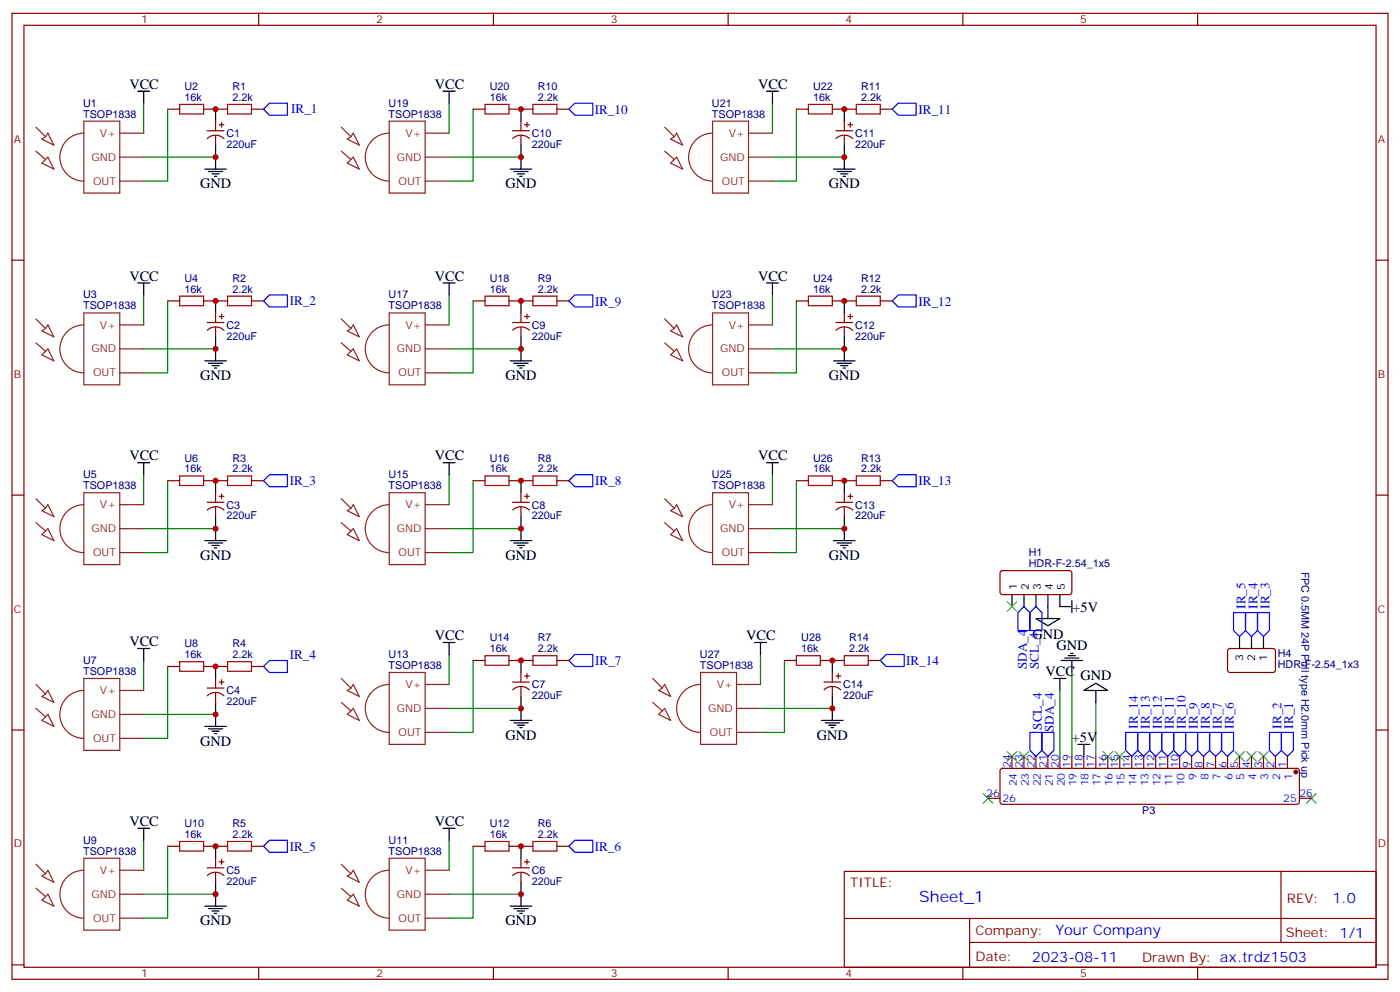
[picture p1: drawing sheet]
<svg xmlns="http://www.w3.org/2000/svg" width="412mm" height="292mm" viewBox="0 0 412 292" stroke-linecap="round" stroke-linejoin="round" font-family="sans-serif">
<g fill="none" stroke="#870000" stroke-width=".35">
<path d="M3.5 3.9h405.4v284.4h-405.4zM7.1 7.4h398.2v277.3h-398.2zM76.2 3.9v3.5M145.3 3.9v3.5M214.5 3.9v3.5M283.6 3.9v3.5M352.8 3.9v3.5M49.4 32.1h3.5M60 32.1h7M61 38.5h5M63.5 35.7v2.8M63.5 39.9v2.8"/>
<path d="M64.6 36.7h1.4M65.3 36v1.4M74.1 32.1h3.5M139.3 32.1h3.6M149.9 32.1h7.1M151 38.5h4.9M153.5 35.7v2.8M153.5 39.9v2.8M154.5 36.7h1.4M155.2 36v1.4M164 32.1h3.6M234.6 32.1h3.5"/>
<path d="M245.2 32.1h7M246.2 38.5h5M248.7 35.7v2.8M248.7 39.9v2.8M249.8 36.7h1.4M250.5 36v1.4M259.3 32.1h3.5M61.1 40.8a3.5 3.5 0 0 1 4.9 0M151 40.8a3.5 3.5 0 0 1 4.9 0M246.3 40.8a3.5 3.5 0 0 1 4.9 0M3.5 76.6h3.6M405.3 76.6h3.6"/>
<path d="M49.4 88.6h3.5M60 88.6h7M61 94.9h5M61.1 97.2a3.5 3.5 0 0 1 4.9 0M63.5 92.1v2.8M63.5 96.3v2.9M64.6 93.2h1.4M65.3 92.5v1.4M74.1 88.6h3.5M139.3 88.6h3.6M149.9 88.6h7.1M151 94.9h4.9"/>
<path d="M151 97.2a3.5 3.5 0 0 1 4.9 0M153.5 92.1v2.8M153.5 96.3v2.9M154.5 93.2h1.4M155.2 92.5v1.4M164 88.6h3.6M234.6 88.6h3.5M245.2 88.6h7M246.2 94.9h5M246.3 97.2a3.5 3.5 0 0 1 4.9 0M248.7 92.1v2.8M248.7 96.3v2.9"/>
<path d="M249.8 93.2h1.4M250.5 92.5v1.4M259.3 88.6h3.5M3.5 145.7h3.6M49.4 141.5h3.5M60 141.5h7M61 147.8h5M61.1 150.1a3.5 3.5 0 0 1 4.9 .1M63.5 145v2.8M63.5 149.3v2.8M64.6 146.1h1.4M65.3 145.4v1.4"/>
<path d="M74.1 141.5h3.5M139.3 141.5h3.6M149.9 141.5h7.1M151 147.8h4.9M151 150.1a3.5 3.5 0 0 1 4.9 .1M153.5 145v2.8M153.5 149.3v2.8M154.5 146.1h1.4M155.2 145.4v1.4M164 141.5h3.6M234.6 141.5h3.5M245.2 141.5h7"/>
<path d="M246.2 147.8h5M246.3 150.1a3.5 3.5 0 0 1 4.9 .1M248.7 145v2.8M248.7 149.3v2.8M249.8 146.1h1.4M250.5 145.4v1.4M259.3 141.5h3.5M405.3 145.7h3.6M294.8 168.2l.5-.2h20l.4 .7v5.9l-.7 .4-20-.1-.4-.6v-5.6zM49.4 196.2h3.5M60 196.2h7M63.5 199.7v2.8"/>
<path d="M74.1 196.2h3.5M139.3 194.4h3.6M149.9 194.4h7.1M153.5 197.9v2.9M154.5 199h1.4M155.2 198.3v1.4M164 194.4h3.6M231.1 194.4h3.5M241.7 194.4h7M245.2 197.9v2.9M246.2 199h1.4M246.9 198.3v1.4"/>
<path d="M255.8 194.4h3.5M361.8 191.1l.5-.2h13l.4 .7-.1 5.9-.6 .4h-13l-.4-.7v-5.6zM3.5 214.9h3.6M61 202.5h5M61.1 204.8a3.5 3.5 0 0 1 4.9 0M63.5 203.9v2.9M64.6 200.8h1.4M65.3 200.1v1.4M151 200.8h4.9M151 203a3.5 3.5 0 0 1 4.9 .1M153.5 202.2v2.8M242.7 200.8h4.9"/>
<path d="M242.7 203a3.5 3.5 0 0 1 5 .1M245.2 202.2v2.8M405.3 214.9h3.6M291 235h3.6M294.8 226.4l.5-.2h86.8l.5 .2 .2 .5v9.1l-.3 .5-.4 .2h-86.8l-.5-.2-.2-.5v-9.1zM298.1 222.6v3.6M301.6 222.6v3.6M305.2 222.6v3.6M308.7 222.6v3.6M312.2 222.6v3.6M315.7 222.6v3.6M319.3 222.6v3.6"/>
<path d="M322.8 222.6v3.6M326.3 222.6v3.6M329.8 222.6v3.6M333.4 222.6v3.6M336.9 222.6v3.6M340.4 222.6v3.6M344 222.6v3.6M347.5 222.6v3.6M351 222.6v3.6M354.5 222.6v3.6M358.1 222.6v3.6M361.6 222.6v3.6"/>
<path d="M365.1 222.6v3.6M368.7 222.6v3.6M372.2 222.6v3.6M375.7 222.6v3.6M379.2 222.6v3.6M382.8 235h3.5M49.4 249.1h3.5M60 249.1h7M61 255.4h5M61.1 257.7a3.5 3.5 0 0 1 4.9 .1M63.5 252.6v2.8M63.5 256.9v2.8"/>
<path d="M64.6 253.7h1.4M65.3 253v1.4M74.1 249.1h3.5M139.3 249.1h3.6M149.9 249.1h7.1M151 255.4h4.9M151 257.7a3.5 3.5 0 0 1 4.9 .1M153.5 252.6v2.8M153.5 256.9v2.8M154.5 253.7h1.4M155.2 253v1.4M164 249.1h3.6"/>
<path d="M248.7 256.5h156.6v28.2h-156.6zM377.3 256.5v20.9M248.7 270.4h156.5M285.6 277.4h119.6M285.6 270.4v14.1M3.5 284h3.6M76.2 284.7v3.6M145.3 284.7v3.6M214.5 284.7v3.6M283.6 284.7v3.6M352.8 284.7v3.6M405.3 284h3.6"/>
</g>
<g fill="none" stroke="#00f" stroke-width=".35">
<path d="M79.4 30.4h5.3v3.5h-5.3l-1.8-1.8zM169.3 30.4h5.3v3.5h-5.3l-1.7-1.8zM262.8 32.1l1.8-1.7h5.3v3.5h-5.3zM77.6 88.6l1.8-1.8h5.3v3.5h-5.3zM167.6 88.6l1.7-1.8h5.3v3.5h-5.3zM262.8 88.6l1.8-1.8h5.3v3.5h-5.3zM77.6 141.5l1.8-1.8h5.3v3.6h-5.3zM167.6 141.5l1.7-1.8h5.3v3.6h-5.3zM262.8 141.5l1.8-1.8h5.3v3.6h-5.3zM301.6 178.5l1.8 1.8v5.3h-3.5v-5.3zM77.6 196.2l1.8-1.8h5.3v3.5h-5.3zM167.6 194.4l1.7-1.7h5.3v3.5h-5.3z"/>
<path d="M259.3 194.4l1.8-1.7h5.2v3.5h-5.2zM303.4 180.3l1.8-1.8 1.7 1.8v5.3h-3.5zM363.4 180.3h3.5v5.3l-1.8 1.8-1.7-1.8zM366.9 180.3h3.5v5.3l-1.7 1.8-1.8-1.8zM370.4 180.3h3.5v5.3l-1.7 1.8-1.8-1.8zM303.4 215.6h3.5v5.3l-1.7 1.7-1.8-1.7zM306.9 215.6h3.5v5.3l-1.7 1.7-1.8-1.7zM331.6 215.6h3.5v5.3l-1.7 1.7-1.8-1.7zM335.1 215.6h3.6v5.3l-1.8 1.7-1.8-1.7zM338.7 215.6h3.5v5.3l-1.8 1.7-1.7-1.7zM342.2 215.6h3.5v5.3l-1.7 1.7-1.8-1.7zM345.7 215.6h3.5v5.3l-1.7 1.7-1.8-1.7z"/>
<path d="M349.2 215.6h3.6v5.3l-1.8 1.7-1.8-1.7zM352.8 215.6h3.5v5.3l-1.8 1.7-1.7-1.7zM356.3 215.6h3.5v5.3l-1.7 1.7-1.8-1.7zM359.8 215.6h3.6v5.3l-1.8 1.7-1.8-1.7zM373.9 215.6h3.6v5.3l-1.8 1.7-1.8-1.7zM377.5 215.6h3.5v5.3l-1.8 1.7-1.7-1.7zM77.6 249.1l1.8-1.8h5.3v3.6h-5.3zM167.6 249.1l1.7-1.8h5.3v3.6h-5.3z"/>
</g>
<g fill="none" stroke="#000" stroke-width=".35">
<path d="M40.6 26.8h3.5M42.3 26.8v3.6M63.5 32.1v3.6M130.5 26.8h3.6M132.3 26.8v3.6M153.5 32.1v3.6M225.8 26.8h3.5M227.5 26.8v3.6M248.7 32.1v3.6M60.3 49.8h6.4M61.4 50.5h4.2M62.4 51.2h2.2"/>
<path d="M63.1 51.9h.8M63.5 42.7v7.1M150.3 49.8h6.3M151.3 50.5h4.3M152.4 51.2h2.1M153.1 51.9h.7M153.5 42.7v7.1M245.5 49.8h6.4M246.6 50.5h4.2M247.6 51.2h2.2M248.4 51.9h.7M248.7 42.7v7.1"/>
<path d="M40.6 83.3h3.5M42.3 83.3v3.5M63.5 88.6v3.5M63.5 99.2v7M130.5 83.3h3.6M132.3 83.3v3.5M153.5 88.6v3.5M153.5 99.2v7M225.8 83.3h3.5M227.5 83.3v3.5M248.7 88.6v3.5M248.7 99.2v7"/>
<path d="M60.3 106.2h6.4M61.4 106.9h4.2M62.4 107.6h2.2M63.1 108.3h.8M150.3 106.2h6.3M151.3 106.9h4.3M152.4 107.6h2.1M153.1 108.3h.7M245.5 106.2h6.4M246.6 106.9h4.2M247.6 107.6h2.2M248.4 108.3h.7"/>
<path d="M40.6 136.2h3.5M42.3 136.2v3.5M130.5 136.2h3.6M132.3 136.2v3.5M225.8 136.2h3.5M227.5 136.2v3.5M60.3 159.1h6.4M61.4 159.8h4.2M63.5 141.5v3.5M63.5 152.1v7M150.3 159.1h6.3M151.3 159.8h4.3"/>
<path d="M153.5 141.5v3.5M153.5 152.1v7M245.5 159.1h6.4M246.6 159.8h4.2M248.7 141.5v3.5M248.7 152.1v7M62.4 160.5h2.2M63.1 161.3h.8M152.4 160.5h2.1M153.1 161.3h.7M247.6 160.5h2.2M248.4 161.3h.7"/>
<path d="M298.1 175v3.5M301.6 175v3.5M305.2 175v3.5M308.7 175v7.1M312.2 175v3.5h3.5M315.7 176.8v3.5M40.6 190.9h3.5M42.3 190.9v3.5M63.5 196.2v3.5M130.5 189.1h3.6M132.3 189.1v3.6M153.5 194.4v3.5"/>
<path d="M222.2 189.1h3.6M224 189.1v3.6M245.2 194.4v3.5M305.2 182.1h7l-3.5 2.1zM310.4 199.7h3.6M312.2 199.7v3.5M312.6 194.4h6.3M313.6 193.7h4.3M314.7 193h2.1M315.4 192.3h.7M315.7 194.4v3.5M365.1 187.4v3.5"/>
<path d="M368.7 187.4v3.5M372.2 187.4v3.5M60.3 213.8h6.4M61.4 214.5h4.2M62.4 215.2h2.2M63.1 215.9h.8M63.5 206.8v7M150.3 212.1h6.3M151.3 212.8h4.3M152.4 213.5h2.1M153.1 214.2h.7M153.5 205v7.1"/>
<path d="M242 212.1h6.4M243.1 212.8h4.2M244.1 213.5h2.1M244.8 214.2h.7M245.2 205v7.1M317.5 219.1h3.5M319.3 203.2l3.5-2.1 3.5 2.1zM319.3 219.1v3.5M322.8 203.2v3.6M40.6 243.8h3.5M42.3 243.8v3.5M63.5 249.1v3.5"/>
<path d="M63.5 259.7v7M130.5 243.8h3.6M132.3 243.8v3.5M153.5 249.1v3.5M153.5 259.7v7M60.3 266.7h6.4M61.4 267.4h4.2M62.4 268.1h2.2M63.1 268.9h.8M150.3 266.7h6.3M151.3 267.4h4.3M152.4 268.1h2.1"/>
<path d="M153.1 268.9h.7"/>
</g>
<g fill="none" stroke="#3c3" stroke-width=".35">
<path d="M296.7 177.1l2.8 2.9M299.5 177.1l-2.8 2.9M289.6 233.6l2.9 2.8M292.5 233.6l-2.9 2.8M296.7 221.2l2.8 2.8M299.5 221.2l-2.8 2.8M300.2 221.2l2.8 2.8M303 221.2l-2.8 2.8M324.9 221.2l2.8 2.8M327.7 221.2l-2.8 2.8M328.4 221.2l2.9 2.8M331.3 221.2l-2.9 2.8"/>
<path d="M363.7 221.2l2.8 2.8M366.5 221.2l-2.8 2.8M367.2 221.2l2.9 2.8M370.1 221.2l-2.9 2.8M370.8 221.2l2.8 2.8M373.6 221.2l-2.8 2.8M384.9 233.6l2.8 2.8M387.7 233.6l-2.8 2.8"/>
</g>
<g fill="none" stroke="#008700" stroke-width=".35">
<path d="M42.3 30.4v8.8M49.4 32.1v21.2h-7.1M132.3 30.4v8.8M139.3 32.1v21.2h-7M227.5 30.4v8.8M234.6 32.1v21.2h-7.1M42.3 46.2h21.2M132.3 46.2h21.2M227.5 46.2h21.2M42.3 86.8v8.8M49.4 88.6v21.1h-7.1M132.3 86.8v8.8"/>
<path d="M139.3 88.6v21.1h-7M227.5 86.8v8.8M234.6 88.6v21.1h-7.1M42.3 102.7h21.2M132.3 102.7h21.2M227.5 102.7h21.2M42.3 139.7v8.9M132.3 139.7v8.9M227.5 139.7v8.9M42.3 155.6h21.2M49.4 141.5v21.2h-7.1M132.3 155.6h21.2"/>
<path d="M139.3 141.5v21.2h-7M227.5 155.6h21.2M234.6 141.5v21.2h-7.1M42.3 194.4v8.8M49.4 196.2v21.1h-7.1M132.3 192.7v8.8M139.3 194.4v21.2h-7M224 192.7v8.8M231.1 194.4v21.2h-7.1M315.7 197.9v24.7M42.3 210.3h21.2M132.3 208.5h21.2"/>
<path d="M224 208.5h21.2M312.2 203.2v19.4M322.8 206.8v15.8M42.3 247.3v8.9M49.4 249.1v21.2h-7.1M132.3 247.3v8.9M139.3 249.1v21.2h-7M42.3 263.2h21.2M132.3 263.2h21.2"/>
</g>
<circle cx="381.7" cy="227.2" r=".53" fill="#870000" stroke="#870000" stroke-width=".35"/>
<g fill="none" stroke="#a10000" stroke-width=".35">
<path d="M52.9 30.7h7.1v2.8h-7.1zM67 30.7h7.1v2.8h-7.1zM142.9 30.7h7v2.8h-7zM157 30.7h7v2.8h-7zM238.1 30.7h7.1v2.8h-7.1zM252.2 30.7h7.1v2.8h-7.1zM52.9 87.2h7.1v2.8h-7.1zM67 87.2h7.1v2.8h-7.1zM142.9 87.2h7v2.8h-7zM157 87.2h7v2.8h-7zM238.1 87.2h7.1v2.8h-7.1zM252.2 87.2h7.1v2.8h-7.1z"/>
<path d="M52.9 140.1h7.1v2.8h-7.1zM67 140.1h7.1v2.8h-7.1zM142.9 140.1h7v2.8h-7zM157 140.1h7v2.8h-7zM238.1 140.1h7.1v2.8h-7.1zM252.2 140.1h7.1v2.8h-7.1zM52.9 194.8h7.1v2.8h-7.1zM67 194.8h7.1v2.8h-7.1zM142.9 193h7v2.8h-7zM157 193h7v2.8h-7zM234.6 193h7.1v2.8h-7.1zM248.7 193h7.1v2.8h-7.1z"/>
<path d="M52.9 247.7h7.1v2.8h-7.1zM67 247.7h7.1v2.8h-7.1zM142.9 247.7h7v2.8h-7zM157 247.7h7v2.8h-7z"/>
</g>
<g fill="none" stroke="#8c2424" stroke-width=".35">
<path d="M10.6 37.4l2.8 2.9M24.7 39.2a7.1 7.1 0 0 0-7.1 7 7.1 7.1 0 0 0 7.1 7.1M24.7 35.7h10.6v21.1h-10.6zM35.3 39.2h7M100.5 37.4l2.9 2.9M104.1 39.2l1.7 3.5-3.5-1.7 1.1-.7zM114.7 39.2a7.1 7.1 0 0 0-7.1 7 7.1 7.1 0 0 0 7.1 7.1M114.7 35.7h10.5v21.1h-10.5zM125.2 39.2h7.1M195.8 37.4l2.8 2.9M199.3 39.2l1.8 3.5-3.5-1.7 1-.7zM209.9 39.2a7.1 7.1 0 0 0-7.1 7 7.1 7.1 0 0 0 7.1 7.1"/>
<path d="M209.9 35.7h10.6v21.1h-10.6zM220.5 39.2h7M10.6 44.5l2.8 2.5M12.3 48l1.8-1.8 1.8 3.6zM12.3 41l1.1-.7 .7-1.1 1.8 3.5zM35.3 53.3h7M35.3 46.2h7M100.5 44.5l2.9 2.5M104.1 46.2l1.7 3.6-3.5-1.8zM125.2 53.3h7.1M125.2 46.2h7.1M195.8 44.5l2.8 2.5"/>
<path d="M199.3 46.2l1.8 3.6-3.5-1.8zM220.5 53.3h7M220.5 46.2h7M10.6 93.9l2.8 2.8M14.1 95.6l1.8 3.6-3.6-1.8 1.1-.7zM24.7 95.6a7.1 7.1 0 0 0-7.1 7.1 7.1 7.1 0 0 0 7.1 7M24.7 92.1h10.6v21.2h-10.6zM35.3 95.6h7M100.5 93.9l2.9 2.8M104.1 95.6l1.7 3.6-3.5-1.8 1.1-.7zM114.7 95.6a7.1 7.1 0 0 0-7.1 7.1 7.1 7.1 0 0 0 7.1 7M114.7 92.1h10.5v21.2h-10.5z"/>
<path d="M125.2 95.6h7.1M195.8 93.9l2.8 2.8M199.3 95.6l1.8 3.6-3.5-1.8 1-.7zM209.9 95.6a7.1 7.1 0 0 0-7.1 7.1 7.1 7.1 0 0 0 7.1 7M209.9 92.1h10.6v21.2h-10.6zM220.5 95.6h7M10.6 100.9l2.8 2.5M14.1 102.7l1.8 3.5-3.6-1.7zM35.3 109.7h7M35.3 102.7h7M100.5 100.9l2.9 2.5M104.1 102.7l1.7 3.5-3.5-1.7z"/>
<path d="M125.2 109.7h7.1M125.2 102.7h7.1M195.8 100.9l2.8 2.5M199.3 102.7l1.8 3.5-3.5-1.7zM220.5 109.7h7M220.5 102.7h7M10.6 146.8l2.8 2.8M10.6 153.8l2.8 2.5M14.1 155.6l1.8 3.5-3.6-1.7zM14.1 148.6l1.8 3.5-3.6-1.8 1.1-.7zM24.7 148.6a7.1 7.1 0 0 0-7.1 7 7.1 7.1 0 0 0 7.1 7.1M24.7 145h10.6v21.2h-10.6z"/>
<path d="M35.3 155.6h7M35.3 148.6h7M100.5 146.8l2.9 2.8M100.5 153.8l2.9 2.5M104.1 155.6l1.7 3.5-3.5-1.7zM104.1 148.6l1.7 3.5-3.5-1.8 1.1-.7zM114.7 148.6a7.1 7.1 0 0 0-7.1 7 7.1 7.1 0 0 0 7.1 7.1M114.7 145h10.5v21.2h-10.5zM125.2 155.6h7.1M125.2 148.6h7.1M195.8 146.8l2.8 2.8M195.8 153.8l2.8 2.5"/>
<path d="M199.3 155.6l1.8 3.5-3.5-1.7zM199.3 148.6l1.8 3.5-3.5-1.8 1-.7zM209.9 148.6a7.1 7.1 0 0 0-7.1 7 7.1 7.1 0 0 0 7.1 7.1M209.9 145h10.6v21.2h-10.6zM220.5 155.6h7M220.5 148.6h7M35.3 162.7h7M125.2 162.7h7.1M220.5 162.7h7M24.7 199.7h10.6v21.2h-10.6zM100.5 199.7l2.9 2.8M114.7 197.9h10.5v21.2h-10.5z"/>
<path d="M192.3 199.7l2.8 2.8M206.4 197.9h10.6v21.2h-10.6zM10.6 201.5l2.8 2.8M10.6 208.5l2.8 2.5M14.1 210.3l1.8 3.5-3.6-1.7zM14.1 203.2l1.8 3.6-3.6-1.8 1.1-.7zM24.7 203.2a7.1 7.1 0 0 0-7.1 7.1 7.1 7.1 0 0 0 7.1 7M35.3 217.3h7M35.3 210.3h7M35.3 203.2h7M100.5 206.8l2.9 2.4M104.1 208.5l1.7 3.6-3.5-1.8z"/>
<path d="M104.1 201.5l1.7 3.5-3.5-1.8 1.1-.7zM114.7 201.5a7.1 7.1 0 0 0-7.1 7 7.1 7.1 0 0 0 7.1 7.1M125.2 215.6h7.1M125.2 208.5h7.1M125.2 201.5h7.1M192.3 206.8l2.8 2.4M194 203.2l1.1-.7 .7-1 1.8 3.5zM195.8 208.5l1.8 3.6-3.6-1.8zM206.4 201.5a7.1 7.1 0 0 0-7.1 7 7.1 7.1 0 0 0 7.1 7.1M217 215.6h7M217 208.5h7M217 201.5h7"/>
<path d="M10.6 254.4l2.8 2.8M14.1 256.2l1.8 3.5-3.6-1.8 1.1-.7zM24.7 256.2a7.1 7.1 0 0 0-7.1 7 7.1 7.1 0 0 0 7.1 7.1M24.7 252.6h10.6v21.2h-10.6zM35.3 256.2h7M100.5 254.4l2.9 2.8M104.1 256.2l1.7 3.5-3.5-1.8 1.1-.7zM114.7 256.2a7.1 7.1 0 0 0-7.1 7 7.1 7.1 0 0 0 7.1 7.1M114.7 252.6h10.5v21.2h-10.5zM125.2 256.2h7.1M10.6 261.4l2.8 2.5M14.1 263.2l1.8 3.5-3.6-1.7z"/>
<path d="M35.3 270.3h7M35.3 263.2h7M100.5 261.4l2.9 2.5M104.1 263.2l1.7 3.5-3.5-1.7zM125.2 270.3h7.1M125.2 263.2h7.1"/>
</g>
<g fill="#c00">
<circle cx="63.5" cy="46.2" r=".88"/>
<circle cx="63.5" cy="32.1" r=".88"/>
<circle cx="63.5" cy="102.7" r=".88"/>
<circle cx="63.5" cy="155.6" r=".88"/>
<circle cx="63.5" cy="210.3" r=".88"/>
<circle cx="63.5" cy="263.2" r=".88"/>
<circle cx="153.5" cy="263.2" r=".88"/>
<circle cx="153.5" cy="208.5" r=".88"/>
<circle cx="153.5" cy="155.6" r=".88"/>
<circle cx="153.5" cy="102.7" r=".88"/>
<circle cx="153.5" cy="46.2" r=".88"/>
<circle cx="248.7" cy="46.2" r=".88"/>
<circle cx="248.7" cy="102.7" r=".88"/>
<circle cx="248.7" cy="155.6" r=".88"/>
<circle cx="245.2" cy="208.5" r=".88"/>
<circle cx="153.5" cy="32.1" r=".88"/>
<circle cx="248.7" cy="32.1" r=".88"/>
<circle cx="63.5" cy="88.6" r=".88"/>
<circle cx="153.5" cy="88.6" r=".88"/>
<circle cx="248.7" cy="88.6" r=".88"/>
<circle cx="63.5" cy="141.5" r=".88"/>
<circle cx="153.5" cy="141.5" r=".88"/>
<circle cx="248.7" cy="141.5" r=".88"/>
<circle cx="63.5" cy="196.2" r=".88"/>
<circle cx="153.5" cy="194.4" r=".88"/>
<circle cx="245.2" cy="194.4" r=".88"/>
<circle cx="63.5" cy="249.1" r=".88"/>
<circle cx="153.5" cy="249.1" r=".88"/>
</g>
<text font-size="4.6" fill="#00f" x="270.8" y="265.5">Sheet_1</text>
<g font-size="4.2">
<text x="38.1" y="26.1">VCC</text>
<text x="128.1" y="26.1">VCC</text>
<text x="223.3" y="26.1">VCC</text>
<text x="58.9" y="55.4">GND</text>
<text x="148.9" y="55.4">GND</text>
<text x="244.1" y="55.4">GND</text>
<text x="38.1" y="82.6">VCC</text>
<text x="128.1" y="82.6">VCC</text>
<text x="223.3" y="82.6">VCC</text>
<text x="58.9" y="111.9">GND</text>
<text x="148.9" y="111.9">GND</text>
<text x="244.1" y="111.9">GND</text>
<text x="38.1" y="135.5">VCC</text>
<text x="128.1" y="135.5">VCC</text>
<text x="223.3" y="135.5">VCC</text>
<text x="58.9" y="164.8">GND</text>
<text x="148.9" y="164.8">GND</text>
<text x="244.1" y="164.8">GND</text>
<text x="315.9" y="180">+5V</text>
<text x="38.1" y="190.2">VCC</text>
<text x="128.1" y="188.4">VCC</text>
<text x="219.8" y="188.4">VCC</text>
<text x="304.1" y="188.2">GND</text>
<text x="311.2" y="191.4">GND</text>
<text x="308" y="199">VCC</text>
<text x="318.2" y="200.2">GND</text>
<text x="58.9" y="219.5">GND</text>
<text x="148.9" y="217.7">GND</text>
<text x="240.6" y="217.7">GND</text>
<text x="315.7" y="218.4">+5V</text>
<text x="38.1" y="243.1">VCC</text>
<text x="128.1" y="243.1">VCC</text>
<text x="58.9" y="272.4">GND</text>
<text x="148.9" y="272.4">GND</text>
</g>
<g font-size="4.2" fill="#00f">
<text x="392.5" y="265.8">1.0</text>
<text x="310.9" y="275.3">Your Company</text>
<text x="304" y="283.1">2023-08-11</text>
</g>
<g font-size="3.9" fill="#00f">
<text x="85.8" y="33.4">IR_1</text>
<text x="175.2" y="33.5">IR_10</text>
<text x="270.6" y="33.5">IR_11</text>
<text x="85.4" y="89.9">IR_2</text>
<text x="175.3" y="89.9">IR_9</text>
<text x="270.6" y="89.9">IR_12</text>
<text x="85.4" y="142.8">IR_3</text>
<text x="175.3" y="142.8">IR_8</text>
<text x="270.6" y="142.8">IR_13</text>
<text x="366.9" y="179.2" transform="rotate(-90 366.9 179.2)">IR_5</text>
<text x="370.5" y="179.2" transform="rotate(-90 370.5 179.2)">IR_4</text>
<text x="374" y="179.2" transform="rotate(-90 374 179.2)">IR_3</text>
<text x="85.4" y="193.9">IR_4</text>
<text x="175.3" y="195.8">IR_7</text>
<text x="266.9" y="195.8">IR_14</text>
<text x="302.5" y="197" transform="rotate(-90 302.5 197)">SDA_4</text>
<text x="306" y="197" transform="rotate(-90 306 197)">SCL_4</text>
<text x="306.9" y="214.8" transform="rotate(-90 306.9 214.8)">SCL_4</text>
<text x="310.4" y="215.4" transform="rotate(-90 310.4 215.4)">SDA_4</text>
<text x="335.2" y="214.5" transform="rotate(-90 335.2 214.5)">IR_14</text>
<text x="338.7" y="214.5" transform="rotate(-90 338.7 214.5)">IR_13</text>
<text x="342.2" y="214.5" transform="rotate(-90 342.2 214.5)">IR_12</text>
<text x="345.8" y="214.5" transform="rotate(-90 345.8 214.5)">IR_11</text>
<text x="349.3" y="214.5" transform="rotate(-90 349.3 214.5)">IR_10</text>
<text x="352.8" y="214.5" transform="rotate(-90 352.8 214.5)">IR_9</text>
<text x="356.4" y="214.5" transform="rotate(-90 356.4 214.5)">IR_8</text>
<text x="359.9" y="214.5" transform="rotate(-90 359.9 214.5)">IR_7</text>
<text x="363.4" y="214.5" transform="rotate(-90 363.4 214.5)">IR_6</text>
<text x="377.5" y="214.5" transform="rotate(-90 377.5 214.5)">IR_2</text>
<text x="380.9" y="214.5" transform="rotate(-90 380.9 214.5)">IR_1</text>
<text x="85.4" y="250.4">IR_5</text>
<text x="175.2" y="250.4">IR_6</text>
</g>
<g font-size="3.9" fill="#800">
<text x="250.5" y="261.1">TITLE:</text>
<text x="379.1" y="265.8">REV:</text>
<text x="287.4" y="275.3">Company:</text>
<text x="378.7" y="275.9">Sheet: 1/1</text>
<text x="287.4" y="283">Date:</text>
<text x="336.4" y="283.1">Drawn By: ax.trdz1503</text>
</g>
<g font-size="3.2" fill="#800">
<text x="41.6" y="6.9">1</text>
<text x="110.8" y="6.9">2</text>
<text x="179.9" y="6.9">3</text>
<text x="249.1" y="6.9">4</text>
<text x="318.2" y="6.9">5</text>
<text x="4.1" y="42">A</text>
<text x="405.9" y="42">A</text>
<text x="4.1" y="111.2">B</text>
<text x="405.9" y="111.2">B</text>
<text x="4.1" y="180.3">C</text>
<text x="405.9" y="180.3">C</text>
<text x="4.1" y="249.4">D</text>
<text x="405.9" y="249.4">D</text>
<text x="41.6" y="287.7">1</text>
<text x="110.8" y="287.7">2</text>
<text x="179.9" y="287.7">3</text>
<text x="249.1" y="287.7">4</text>
<text x="318.2" y="287.7">5</text>
</g>
<g font-size="3.2" fill="#000080">
<text x="54.3" y="29.7">16k</text>
<text x="54.3" y="26.5">U2</text>
<text x="68.4" y="29.7">2.2k</text>
<text x="68.4" y="26.5">R1</text>
<text x="144.3" y="29.7">16k</text>
<text x="144.3" y="26.5">U20</text>
<text x="158.4" y="29.7">2.2k</text>
<text x="158.4" y="26.5">R10</text>
<text x="239.5" y="29.7">16k</text>
<text x="239.5" y="26.5">U22</text>
<text x="253.7" y="29.7">2.2k</text>
<text x="253.7" y="26.5">R11</text>
<text x="24.5" y="34.6">TSOP1838</text>
<text x="24.5" y="31.4">U1</text>
<text x="114.5" y="34.6">TSOP1838</text>
<text x="114.5" y="31.4">U19</text>
<text x="209.7" y="34.6">TSOP1838</text>
<text x="209.7" y="31.4">U21</text>
<text x="66.7" y="40.3">C1</text>
<text x="156.6" y="40.3">C10</text>
<text x="251.9" y="40.3">C11</text>
<text x="66.7" y="43.5">220uF</text>
<text x="156.6" y="43.5">220uF</text>
<text x="251.9" y="43.5">220uF</text>
<text x="54.3" y="82.9">U4</text>
<text x="68.4" y="82.9">R2</text>
<text x="144.3" y="82.9">U18</text>
<text x="158.4" y="82.9">R9</text>
<text x="239.5" y="82.9">U24</text>
<text x="253.7" y="82.9">R12</text>
<text x="24.5" y="87.8">U3</text>
<text x="54.3" y="86.1">16k</text>
<text x="68.4" y="86.1">2.2k</text>
<text x="114.5" y="87.8">U17</text>
<text x="144.3" y="86.1">16k</text>
<text x="158.4" y="86.1">2.2k</text>
<text x="209.7" y="87.8">U23</text>
<text x="239.5" y="86.1">16k</text>
<text x="253.7" y="86.1">2.2k</text>
<text x="24.5" y="91.1">TSOP1838</text>
<text x="114.5" y="91.1">TSOP1838</text>
<text x="209.7" y="91.1">TSOP1838</text>
<text x="66.7" y="100">220uF</text>
<text x="66.7" y="96.8">C2</text>
<text x="156.6" y="100">220uF</text>
<text x="156.6" y="96.8">C9</text>
<text x="251.9" y="100">220uF</text>
<text x="251.9" y="96.8">C12</text>
<text x="54.3" y="135.9">U6</text>
<text x="68.4" y="135.9">R3</text>
<text x="144.3" y="135.9">U16</text>
<text x="158.4" y="135.9">R8</text>
<text x="239.5" y="135.9">U26</text>
<text x="253.7" y="135.9">R13</text>
<text x="24.5" y="144">TSOP1838</text>
<text x="24.5" y="140.8">U5</text>
<text x="54.3" y="139">16k</text>
<text x="68.4" y="139">2.2k</text>
<text x="114.5" y="144">TSOP1838</text>
<text x="114.5" y="140.8">U15</text>
<text x="144.3" y="139">16k</text>
<text x="158.4" y="139">2.2k</text>
<text x="209.7" y="144">TSOP1838</text>
<text x="209.7" y="140.8">U25</text>
<text x="239.5" y="139">16k</text>
<text x="253.7" y="139">2.2k</text>
<text x="66.7" y="149.7">C3</text>
<text x="156.6" y="149.7">C8</text>
<text x="251.9" y="149.7">C13</text>
<text x="66.7" y="152.9">220uF</text>
<text x="156.6" y="152.9">220uF</text>
<text x="251.9" y="152.9">220uF</text>
<text x="303" y="166.9">HDR-F-2.54_1x5</text>
<text x="303" y="163.7">H1</text>
<text x="383.4" y="168.2" transform="rotate(90 383.4 168.2)">FPC 0.5MM 24P Pull type H2.0mm Pick up</text>
<text x="54.3" y="190.5">U8</text>
<text x="68.4" y="190.5">R4</text>
<text x="144.3" y="191.9">16k</text>
<text x="144.3" y="188.8">U14</text>
<text x="158.4" y="191.9">2.2k</text>
<text x="158.4" y="188.8">R7</text>
<text x="236" y="191.9">16k</text>
<text x="236" y="188.8">U28</text>
<text x="250.1" y="191.9">2.2k</text>
<text x="250.1" y="188.8">R14</text>
<text x="24.5" y="195.4">U7</text>
<text x="54.3" y="193.7">16k</text>
<text x="68.4" y="193.7">2.2k</text>
<text x="114.5" y="196.9">TSOP1838</text>
<text x="114.5" y="193.7">U13</text>
<text x="206.2" y="196.9">TSOP1838</text>
<text x="206.2" y="193.7">U27</text>
<text x="376.4" y="196.6">HDR-F-2.54_1x3</text>
<text x="376.4" y="193.4">H4</text>
<text x="24.5" y="198.6">TSOP1838</text>
<text x="156.6" y="202.6">C7</text>
<text x="248.4" y="202.6">C14</text>
<text x="66.7" y="207.6">220uF</text>
<text x="66.7" y="204.4">C4</text>
<text x="156.6" y="205.8">220uF</text>
<text x="248.4" y="205.8">220uF</text>
<text x="336.5" y="239.7">P3</text>
<text x="54.3" y="243.5">U10</text>
<text x="68.4" y="243.5">R5</text>
<text x="144.3" y="243.5">U12</text>
<text x="158.4" y="243.5">R6</text>
<text x="24.5" y="251.6">TSOP1838</text>
<text x="24.5" y="248.4">U9</text>
<text x="54.3" y="246.6">16k</text>
<text x="68.4" y="246.6">2.2k</text>
<text x="114.5" y="251.6">TSOP1838</text>
<text x="114.5" y="248.4">U11</text>
<text x="144.3" y="246.6">16k</text>
<text x="158.4" y="246.6">2.2k</text>
<text x="66.7" y="257.3">C5</text>
<text x="156.6" y="257.3">C6</text>
<text x="66.7" y="260.5">220uF</text>
<text x="156.6" y="260.5">220uF</text>
</g>
<g font-size="3.2" fill="#8d2323">
<text x="29.5" y="40.3">V+</text>
<text x="119.4" y="40.3">V+</text>
<text x="214.7" y="40.3">V+</text>
<text x="26.9" y="47.3">GND</text>
<text x="116.9" y="47.3">GND</text>
<text x="212.1" y="47.3">GND</text>
<text x="27.4" y="54.4">OUT</text>
<text x="117.4" y="54.4">OUT</text>
<text x="212.7" y="54.4">OUT</text>
<text x="29.5" y="96.7">V+</text>
<text x="119.4" y="96.7">V+</text>
<text x="214.7" y="96.7">V+</text>
<text x="26.9" y="103.8">GND</text>
<text x="116.9" y="103.8">GND</text>
<text x="212.1" y="103.8">GND</text>
<text x="27.4" y="110.8">OUT</text>
<text x="117.4" y="110.8">OUT</text>
<text x="212.7" y="110.8">OUT</text>
<text x="29.5" y="149.6">V+</text>
<text x="119.4" y="149.6">V+</text>
<text x="214.7" y="149.6">V+</text>
<text x="26.9" y="156.7">GND</text>
<text x="116.9" y="156.7">GND</text>
<text x="212.1" y="156.7">GND</text>
<text x="27.4" y="163.7">OUT</text>
<text x="117.4" y="163.7">OUT</text>
<text x="212.7" y="163.7">OUT</text>
<text x="119.4" y="202.5">V+</text>
<text x="211.1" y="202.5">V+</text>
<text x="29.5" y="204.3">V+</text>
<text x="116.9" y="209.6">GND</text>
<text x="208.6" y="209.6">GND</text>
<text x="26.9" y="211.3">GND</text>
<text x="27.4" y="218.4">OUT</text>
<text x="117.4" y="216.6">OUT</text>
<text x="209.1" y="216.6">OUT</text>
<text x="29.5" y="257.2">V+</text>
<text x="119.4" y="257.2">V+</text>
<text x="26.9" y="264.3">GND</text>
<text x="116.9" y="264.3">GND</text>
<text x="27.4" y="271.3">OUT</text>
<text x="117.4" y="271.3">OUT</text>
</g>
<g font-size="3.2">
<text x="299.5" y="173.7" transform="rotate(-90 299.5 173.7)">1</text>
<text x="303" y="173.7" transform="rotate(-90 303 173.7)">2</text>
<text x="306.6" y="173.7" transform="rotate(-90 306.6 173.7)">3</text>
<text x="310.1" y="173.7" transform="rotate(-90 310.1 173.7)">4</text>
<text x="313.6" y="173.7" transform="rotate(-90 313.6 173.7)">5</text>
<text x="366.2" y="194.7" transform="rotate(-90 366.2 194.7)">3</text>
<text x="369.7" y="194.7" transform="rotate(-90 369.7 194.7)">2</text>
<text x="373.2" y="194.7" transform="rotate(-90 373.2 194.7)">1</text>
</g>
<g font-size="3.2" fill="#00f">
<text x="297.7" y="226" transform="rotate(-90 297.7 226)">24</text>
<text x="301.3" y="226" transform="rotate(-90 301.3 226)">23</text>
<text x="304.8" y="226" transform="rotate(-90 304.8 226)">22</text>
<text x="308.3" y="226" transform="rotate(-90 308.3 226)">21</text>
<text x="311.9" y="226" transform="rotate(-90 311.9 226)">20</text>
<text x="315.4" y="226" transform="rotate(-90 315.4 226)">19</text>
<text x="318.9" y="226" transform="rotate(-90 318.9 226)">18</text>
<text x="322.4" y="226" transform="rotate(-90 322.4 226)">17</text>
<text x="326" y="226" transform="rotate(-90 326 226)">16</text>
<text x="329.5" y="226" transform="rotate(-90 329.5 226)">15</text>
<text x="333" y="226" transform="rotate(-90 333 226)">14</text>
<text x="336.5" y="226" transform="rotate(-90 336.5 226)">13</text>
<text x="340.1" y="226" transform="rotate(-90 340.1 226)">12</text>
<text x="343.6" y="226" transform="rotate(-90 343.6 226)">11</text>
<text x="347.1" y="226" transform="rotate(-90 347.1 226)">10</text>
<text x="350.7" y="226" transform="rotate(-90 350.7 226)">9</text>
<text x="354.2" y="226" transform="rotate(-90 354.2 226)">8</text>
<text x="357.7" y="226" transform="rotate(-90 357.7 226)">7</text>
<text x="361.2" y="226" transform="rotate(-90 361.2 226)">6</text>
<text x="364.8" y="226" transform="rotate(-90 364.8 226)">5</text>
<text x="368.3" y="226" transform="rotate(-90 368.3 226)">4</text>
<text x="371.8" y="226" transform="rotate(-90 371.8 226)">3</text>
<text x="375.4" y="226" transform="rotate(-90 375.4 226)">2</text>
<text x="378.9" y="226" transform="rotate(-90 378.9 226)">1</text>
<text x="299.5" y="231.5" transform="rotate(-90 299.5 231.5)">24</text>
<text x="303" y="231.5" transform="rotate(-90 303 231.5)">23</text>
<text x="306.6" y="231.5" transform="rotate(-90 306.6 231.5)">22</text>
<text x="310.1" y="231.5" transform="rotate(-90 310.1 231.5)">21</text>
<text x="313.6" y="231.5" transform="rotate(-90 313.6 231.5)">20</text>
<text x="317.1" y="231.5" transform="rotate(-90 317.1 231.5)">19</text>
<text x="320.7" y="231.5" transform="rotate(-90 320.7 231.5)">18</text>
<text x="324.2" y="231.5" transform="rotate(-90 324.2 231.5)">17</text>
<text x="327.7" y="231.5" transform="rotate(-90 327.7 231.5)">16</text>
<text x="331.3" y="231.5" transform="rotate(-90 331.3 231.5)">15</text>
<text x="334.8" y="231.5" transform="rotate(-90 334.8 231.5)">14</text>
<text x="338.3" y="231.5" transform="rotate(-90 338.3 231.5)">13</text>
<text x="341.8" y="231.5" transform="rotate(-90 341.8 231.5)">12</text>
<text x="345.4" y="231.5" transform="rotate(-90 345.4 231.5)">11</text>
<text x="348.9" y="231.5" transform="rotate(-90 348.9 231.5)">10</text>
<text x="352.4" y="229.5" transform="rotate(-90 352.4 229.5)">9</text>
<text x="356" y="229.5" transform="rotate(-90 356 229.5)">8</text>
<text x="359.5" y="229.5" transform="rotate(-90 359.5 229.5)">7</text>
<text x="363" y="229.5" transform="rotate(-90 363 229.5)">6</text>
<text x="366.5" y="229.5" transform="rotate(-90 366.5 229.5)">5</text>
<text x="370.1" y="229.5" transform="rotate(-90 370.1 229.5)">4</text>
<text x="373.6" y="229.5" transform="rotate(-90 373.6 229.5)">3</text>
<text x="377.1" y="229.5" transform="rotate(-90 377.1 229.5)">2</text>
<text x="380.6" y="229.5" transform="rotate(-90 380.6 229.5)">1</text>
<text x="290.5" y="234.6">26</text>
<text x="295.3" y="236">26</text>
<text x="378" y="236">25</text>
<text x="382.8" y="234.6">25</text>
</g>
</svg>
